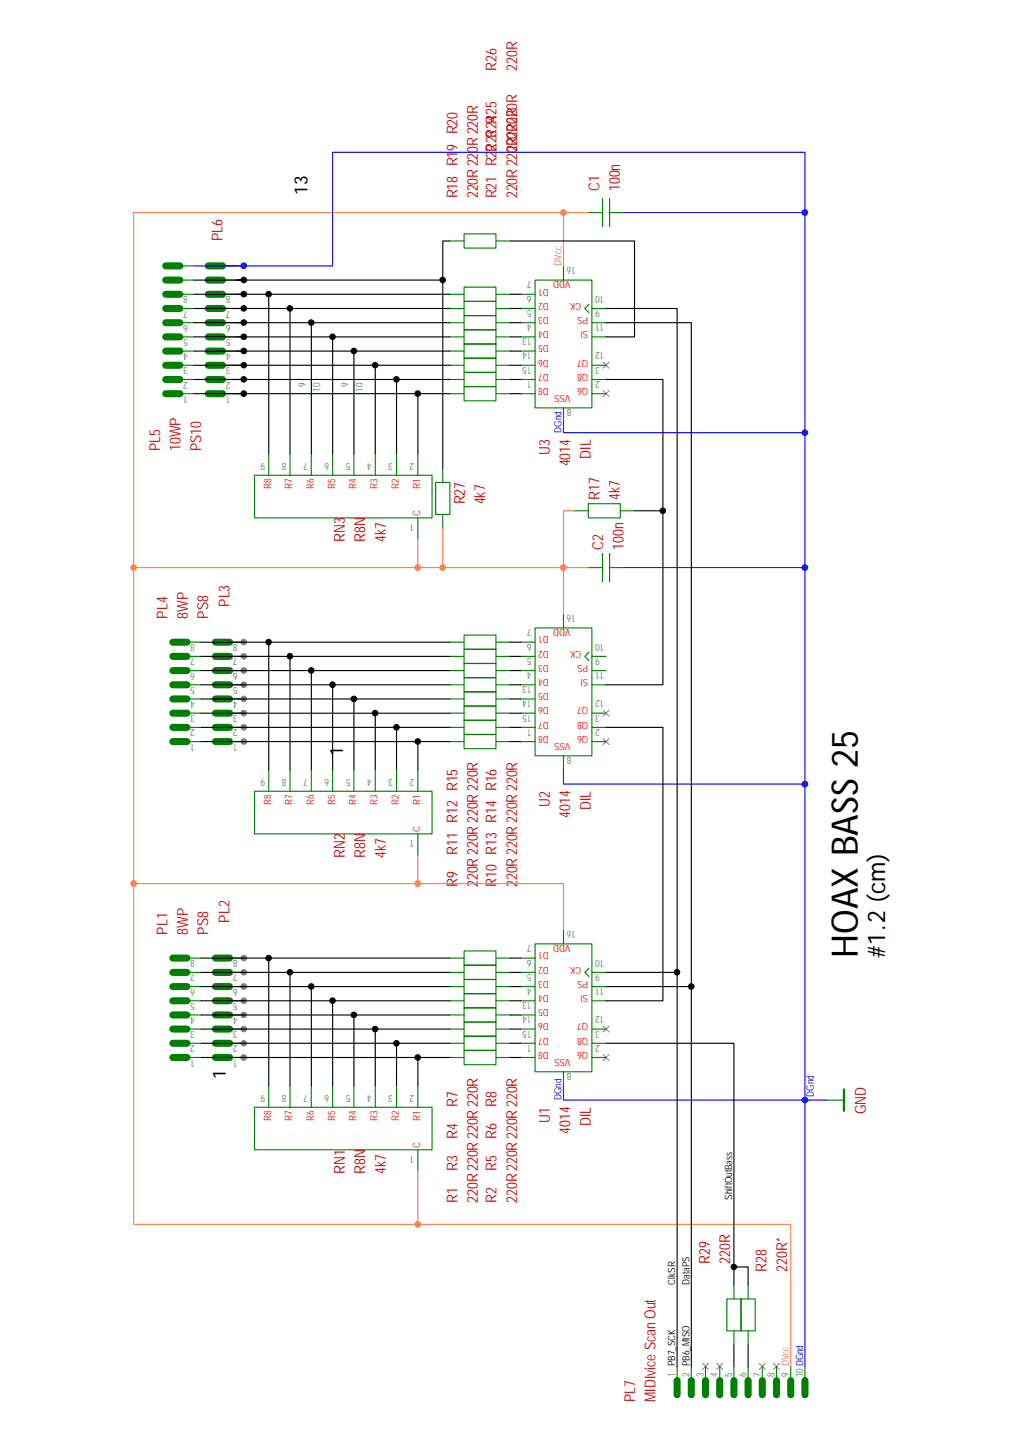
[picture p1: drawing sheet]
<svg xmlns="http://www.w3.org/2000/svg" width="210mm" height="297mm" viewBox="0 0 210 297" stroke-linecap="round" stroke-linejoin="round" font-family="sans-serif">
<g fill="none" stroke="#808080" stroke-width=".21">
<path d="M124 74.5l1.3 1.3M125.3 74.5l-1.3 1.3M124 80.4l1.3 1.2M125.3 80.4l-1.3 1.2M124 146.1l1.3 1.2M124 151.9l1.3 1.3M125.3 146.1l-1.3 1.2M125.3 151.9l-1.3 1.3M124 211.1l1.3 1.2M124 216.9l1.3 1.3M125.3 211.1l-1.3 1.2M125.3 216.9l-1.3 1.3"/>
<path d="M144.5 280.5l1.2 1.2M145.7 280.5l-1.2 1.2M147.4 280.5l1.2 1.2M148.6 280.5l-1.2 1.2M156.2 280.5l1.2 1.2M157.4 280.5l-1.2 1.2M159.1 280.5l1.2 1.2M160.3 280.5l-1.2 1.2"/>
</g>
<g fill="none" stroke="#008000" stroke-width=".23">
<path d="M37 57.6h2.9M37 54.7h2.9M45.8 57.6h2.9M45.8 54.7h2.9M92.5 49.6h2.9M95.4 59.1h6.6v2.9h-6.6zM95.4 48.1h6.6v2.9h-6.6zM102 49.6h2.9M110 57.6h11.7v26.3h-11.7zM115.9 54.7v2.9M121 43.7h2.9M123.9 40.8v5.9"/>
<path d="M125.4 43.7h2.9M125.4 40.8v5.9M37 69.3h2.9M37 66.4h2.9M37 63.5h2.9M37 75.1h2.9M37 78.1h2.9M37 60.5h2.9M37 72.2h2.9M45.8 69.3h2.9M45.8 66.4h2.9M45.8 63.5h2.9"/>
<path d="M45.8 75.1h2.9M45.8 78.1h2.9M45.8 60.5h2.9M45.8 72.2h2.9M92.5 69.3h2.9M92.5 66.4h2.9M92.5 63.5h2.9M92.5 75.1h2.9M92.5 78.1h2.9M92.5 60.5h2.9M92.5 72.2h2.9M95.4 67.8h6.6v3h-6.6z"/>
<path d="M95.4 79.5h6.6v2.9h-6.6zM95.4 76.6h6.6v2.9h-6.6zM95.4 73.7h6.6v2.9h-6.6zM95.4 70.8h6.6v2.9h-6.6zM95.4 64.9h6.6v2.9h-6.6zM95.4 62h6.6v2.9h-6.6zM102 69.3h2.9M102 66.4h2.9M102 63.5h2.9M102 75.1h2.9M102 78.1h2.9M102 60.5h2.9"/>
<path d="M102 72.2h2.9M107.1 69.3h2.9M107.1 66.4h2.9M107.1 63.5h2.9M107.1 75.1h2.9M107.1 78.1h2.9M107.1 60.5h2.9M107.1 72.2h2.9M121.1 62.6l-.8 .9 .8 .8M121.7 69.3h3M121.7 66.4h3M121.7 63.5h3"/>
<path d="M121.7 75.1h3M121.7 78.1h3M37 81h2.9M45.8 81h2.9M52.3 97.8h36.6v8.7h-36.6zM55.3 93.4v4.4M59.6 93.4v4.4M64 93.4v4.4M68.4 93.4v4.4M72.8 93.4v4.4M77.2 93.4v4.4M81.6 93.4v4.4"/>
<path d="M85.9 93.4v4.4M89.6 99.2h2.9v6.6h-2.9zM91.1 96.3v2.9M92.5 81h2.9M102 81h2.9M107.1 81h2.9M115.9 83.9v2.9M121.7 81h3M85.9 106.5v4.4M91.1 105.8v2.9M118.1 105.1h2.9M121 116.8h2.9"/>
<path d="M121 103.6h6.6v2.9h-6.6zM123.9 113.8v5.9M125.4 116.8h2.9M125.4 113.8v5.9M127.6 105.1h2.9M38.5 137.9h2.9M38.5 135h2.9M38.5 132.1h2.9M47.2 137.9h2.9M47.2 135h2.9M47.2 132.1h2.9M92.5 137.9h2.9"/>
<path d="M92.5 135h2.9M92.5 132.1h2.9M95.4 133.6h6.6v2.9h-6.6zM95.4 130.6h6.6v3h-6.6zM95.4 139.4h6.6v2.9h-6.6zM95.4 136.5h6.6v2.9h-6.6zM102 137.9h2.9M102 135h2.9M102 132.1h2.9M107.1 137.9h2.9M107.1 135h2.9M107.1 132.1h2.9"/>
<path d="M110 129.2h11.7v26.3h-11.7zM115.9 126.3v2.9M121.1 134.1l-.8 .9 .8 .9M121.7 137.9h3M121.7 135h3M38.5 152.5h2.9M38.5 149.6h2.9M38.5 146.7h2.9M38.5 143.8h2.9M38.5 140.9h2.9M47.2 152.5h2.9M47.2 149.6h2.9"/>
<path d="M47.2 146.7h2.9M47.2 143.8h2.9M47.2 140.9h2.9M55.3 158.4v4.4M59.6 158.4v4.4M64 158.4v4.4M68.4 158.4v4.4M72.8 158.4v4.4M77.2 158.4v4.4M81.6 158.4v4.4M85.9 158.4v4.4M92.5 152.5h2.9"/>
<path d="M92.5 149.6h2.9M92.5 146.7h2.9M92.5 143.8h2.9M92.5 140.9h2.9M95.4 151.1h6.6v2.9h-6.6zM95.4 148.2h6.6v2.9h-6.6zM95.4 145.2h6.6v3h-6.6zM95.4 142.3h6.6v2.9h-6.6zM102 152.5h2.9M102 149.6h2.9M102 146.7h2.9M102 143.8h2.9"/>
<path d="M102 140.9h2.9M107.1 152.5h2.9M107.1 149.6h2.9M107.1 146.7h2.9M107.1 143.8h2.9M107.1 140.9h2.9M115.9 155.5v2.9M121.7 152.5h3M121.7 149.6h3M121.7 146.7h3M121.7 140.9h3M52.3 162.8h36.6v8.7h-36.6z"/>
<path d="M85.9 171.5v4.4M38.5 197.1h2.9M47.2 197.1h2.9M92.5 197.1h2.9M95.4 198.5h6.6v3h-6.6zM95.4 195.6h6.6v2.9h-6.6zM102 197.1h2.9M107.1 197.1h2.9M110 194.2h11.7v26.3h-11.7zM115.9 191.2v3M121.1 199.1l-.8 .9 .8 .9M38.5 205.9h2.9"/>
<path d="M38.5 202.9h2.9M38.5 200h2.9M38.5 211.7h2.9M38.5 214.6h2.9M38.5 217.5h2.9M38.5 208.8h2.9M47.2 205.9h2.9M47.2 202.9h2.9M47.2 200h2.9M47.2 211.7h2.9M47.2 214.6h2.9M47.2 217.5h2.9"/>
<path d="M47.2 208.8h2.9M92.5 205.9h2.9M92.5 202.9h2.9M92.5 200h2.9M92.5 211.7h2.9M92.5 214.6h2.9M92.5 217.5h2.9M92.5 208.8h2.9M95.4 216.1h6.6v2.9h-6.6zM95.4 213.1h6.6v3h-6.6zM95.4 210.2h6.6v2.9h-6.6zM95.4 207.3h6.6v2.9h-6.6z"/>
<path d="M95.4 204.4h6.6v2.9h-6.6zM95.4 201.5h6.6v2.9h-6.6zM102 205.9h2.9M102 202.9h2.9M102 200h2.9M102 211.7h2.9M102 214.6h2.9M102 217.5h2.9M102 208.8h2.9M107.1 205.9h2.9M107.1 202.9h2.9M107.1 200h2.9"/>
<path d="M107.1 211.7h2.9M107.1 214.6h2.9M107.1 217.5h2.9M107.1 208.8h2.9M121.7 205.9h3M121.7 202.9h3M121.7 200h3M121.7 211.7h3M121.7 214.6h3M121.7 217.5h3M52.3 227.8h36.6v8.7h-36.6zM55.3 223.4v4.4"/>
<path d="M59.6 223.4v4.4M64 223.4v4.4M68.4 223.4v4.4M72.8 223.4v4.4M77.2 223.4v4.4M81.6 223.4v4.4M85.9 223.4v4.4M85.9 236.5v4.4M115.9 220.5v2.9M169.9 226.3h3.7M149.5 267.2h2.9v6.6h-2.9zM150.9 264.3v2.9"/>
<path d="M150.9 273.8v2.9M152.4 267.2h2.9v6.6h-2.9zM153.9 264.3v2.9M153.9 273.8v2.9M139.3 281.1v2.9M142.2 281.1v2.9M145.1 281.1v2.9M148 281.1v2.9M150.9 281.1v2.9M153.9 281.1v2.9M156.8 281.1v2.9M159.7 281.1v2.9"/>
<path d="M162.6 281.1v2.9M165.5 281.1v2.9"/>
</g>
<g fill="none" stroke="#008000" stroke-width="1.5">
<path d="M34.1 57.6h2.9M34.1 54.7h2.9M42.8 57.6h3M42.8 54.7h3M34.1 78.1h2.9M34.1 75.1h2.9M34.1 72.2h2.9M34.1 69.3h2.9M34.1 66.4h2.9M34.1 63.5h2.9M34.1 60.5h2.9M42.8 78.1h3"/>
<path d="M42.8 75.1h3M42.8 72.2h3M42.8 69.3h3M42.8 66.4h3M42.8 63.5h3M42.8 60.5h3M34.1 81h2.9M42.8 81h3M35.5 137.9h3M35.5 135h3M35.5 132.1h3M44.3 137.9h2.9"/>
<path d="M44.3 135h2.9M44.3 132.1h2.9M35.5 152.5h3M35.5 149.6h3M35.5 146.7h3M35.5 143.8h3M35.5 140.9h3M44.3 152.5h2.9M44.3 149.6h2.9M44.3 146.7h2.9M44.3 143.8h2.9M44.3 140.9h2.9"/>
<path d="M35.5 197.1h3M44.3 197.1h2.9M35.5 217.5h3M35.5 214.6h3M35.5 211.7h3M35.5 208.8h3M35.5 205.9h3M35.5 202.9h3M35.5 200h3M44.3 217.5h2.9M44.3 214.6h2.9M44.3 211.7h2.9"/>
<path d="M44.3 208.8h2.9M44.3 205.9h2.9M44.3 202.9h2.9M44.3 200h2.9M139.3 284v2.9M142.2 284v2.9M145.1 284v2.9M148 284v2.9M150.9 284v2.9M153.9 284v2.9M156.8 284v2.9M159.7 284v2.9"/>
<path d="M162.6 284v2.9M165.5 284v2.9"/>
</g>
<path d="M173.6 224.1v4.4" fill="none" stroke="#008000" stroke-width=".46"/>
<g fill="#808080" stroke="#808080" stroke-width=".21">
<circle cx="50.1" cy="217.5" r=".57"/>
<circle cx="50.1" cy="214.6" r=".57"/>
<circle cx="50.1" cy="211.7" r=".57"/>
<circle cx="50.1" cy="208.8" r=".57"/>
<circle cx="50.1" cy="205.8" r=".57"/>
<circle cx="50.1" cy="202.9" r=".57"/>
<circle cx="50.1" cy="200" r=".57"/>
<circle cx="50.1" cy="197.1" r=".57"/>
<circle cx="50.1" cy="152.5" r=".57"/>
<circle cx="50.1" cy="149.6" r=".58"/>
<circle cx="50.1" cy="146.7" r=".58"/>
<circle cx="50.1" cy="143.8" r=".58"/>
<circle cx="50.1" cy="140.9" r=".58"/>
<circle cx="50.1" cy="137.9" r=".57"/>
<circle cx="50.1" cy="135" r=".57"/>
<circle cx="50.1" cy="132.1" r=".57"/>
</g>
<g fill="#ff8040" stroke="#ff8040" stroke-width=".21">
<circle cx="85.9" cy="251.9" r=".58"/>
<circle cx="115.9" cy="43.7" r=".58"/>
<circle cx="27.5" cy="181.7" r=".58"/>
<circle cx="85.9" cy="181.7" r=".58"/>
<circle cx="85.9" cy="116.8" r=".57"/>
<circle cx="27.5" cy="116.8" r=".57"/>
<circle cx="91" cy="116.8" r=".57"/>
<circle cx="115.9" cy="116.8" r=".57"/>
</g>
<path d="M115.9 43.7h5.1M115.9 43.7h-88.4v73.1M115.9 43.7v11M27.5 116.8v65h88.4v9.4M27.5 116.8h63.6M85.9 110.9v5.9M91.1 108.7v8.1M91.1 116.8h24.8v9.5M118.1 105.1h-2.2v11.7h5.1M85.9 175.9v5.9M27.5 181.8v70.1h58.4M85.9 240.9v11h76.7v29.2" fill="none" stroke="#ff8040" stroke-width=".23"/>
<g fill="#00f" stroke="#00f" stroke-width=".21">
<circle cx="165.5" cy="89" r=".57"/>
<circle cx="165.5" cy="116.8" r=".57"/>
<circle cx="165.5" cy="226.3" r=".57"/>
<circle cx="165.5" cy="43.7" r=".58"/>
<circle cx="50.1" cy="54.7" r=".57"/>
<circle cx="165.5" cy="161.3" r=".58"/>
</g>
<path d="M48.7 54.7h1.4M128.3 43.7h37.2M165.5 43.7v-12.4h-97.1v23.4h-28.5M165.5 43.7v45.3M115.9 86.8v2.2h49.6M165.5 89v72.3M128.3 116.8h37.2M115.9 158.4v2.9h49.6v65h4.4M115.9 223.4v2.9h49.6v54.8" fill="none" stroke="#00f" stroke-width=".23"/>
<g fill="#000" stroke="#000" stroke-width=".21">
<circle cx="50.1" cy="57.6" r=".57"/>
<circle cx="91" cy="57.6" r=".57"/>
<circle cx="50.1" cy="63.4" r=".57"/>
<circle cx="50.1" cy="60.5" r=".57"/>
<circle cx="50.1" cy="75.1" r=".57"/>
<circle cx="50.1" cy="69.3" r=".57"/>
<circle cx="50.1" cy="66.4" r=".57"/>
<circle cx="50.1" cy="78" r=".57"/>
<circle cx="50.1" cy="72.2" r=".57"/>
<circle cx="55.2" cy="60.5" r=".57"/>
<circle cx="59.6" cy="63.4" r=".57"/>
<circle cx="64" cy="66.4" r=".57"/>
<circle cx="68.4" cy="69.3" r=".57"/>
<circle cx="72.8" cy="72.2" r=".57"/>
<circle cx="77.2" cy="75.1" r=".57"/>
<circle cx="81.5" cy="78" r=".57"/>
<circle cx="50.1" cy="81" r=".58"/>
<circle cx="85.9" cy="81" r=".58"/>
<circle cx="136.3" cy="105.1" r=".57"/>
<circle cx="55.2" cy="132.1" r=".57"/>
<circle cx="59.6" cy="135" r=".57"/>
<circle cx="64" cy="137.9" r=".57"/>
<circle cx="68.4" cy="140.9" r=".58"/>
<circle cx="72.8" cy="143.8" r=".58"/>
<circle cx="77.1" cy="146.7" r=".58"/>
<circle cx="81.5" cy="149.6" r=".58"/>
<circle cx="85.9" cy="152.5" r=".57"/>
<circle cx="55.2" cy="197.1" r=".57"/>
<circle cx="59.6" cy="200" r=".57"/>
<circle cx="64" cy="202.9" r=".57"/>
<circle cx="68.4" cy="205.8" r=".57"/>
<circle cx="72.8" cy="208.8" r=".57"/>
<circle cx="77.2" cy="211.7" r=".57"/>
<circle cx="81.5" cy="214.6" r=".57"/>
<circle cx="85.9" cy="217.5" r=".57"/>
<circle cx="139.2" cy="200" r=".57"/>
<circle cx="142.2" cy="202.9" r=".57"/>
<circle cx="150.9" cy="260.6" r=".57"/>
</g>
<g fill="none" stroke="#000" stroke-width=".23">
<path d="M39.9 57.6h10.2h-1.4M91.1 57.6v38.7M92.5 49.6h-1.4v8h-41M104.9 49.6h25.6v19.7h-5.8M39.9 66.4h10.2h-1.4M39.9 60.5h10.2h-1.4M39.9 78.1h41.7v15.3M39.9 75.1h37.3v18.3M39.9 72.2h32.9v21.2M39.9 69.3h28.5v24.1M39.9 63.5h10.2h-1.4M50.1 66.4h13.9v27"/>
<path d="M50.1 60.5h5.2v32.9M50.1 63.5h9.5v29.9M55.3 60.5h37.2M59.6 63.5h32.9M64 66.4h28.5M68.4 69.3h24.1M72.8 72.2h19.7M77.2 75.1h15.3M81.6 78.1h10.9M104.9 78.1h2.2M104.9 75.1h2.2M104.9 72.2h2.2"/>
<path d="M104.9 69.3h2.2M104.9 60.5h2.2M104.9 63.5h2.2M104.9 66.4h2.2M124.7 78.1h11.6v27h-5.8M124.7 63.5h14.6v136.5h-14.6M124.7 66.4h17.5v136.5M39.9 81h46v12.4M85.9 81h6.6M104.9 81h2.2M136.3 105.1v35.8h-11.6M41.4 137.9h22.6v20.5"/>
<path d="M41.4 135h18.2v23.4M41.4 132.1h13.9v26.3M55.3 132.1h37.2M59.6 135h32.9M64 137.9h28.5M104.9 137.9h2.2M104.9 135h2.2M104.9 132.1h2.2M41.4 152.5h44.5v5.9M41.4 149.6h40.2v8.8M41.4 146.7h35.8v11.7M41.4 143.8h31.4v14.6"/>
<path d="M41.4 140.9h27v17.5M68.4 140.9h24.1M72.8 143.8h19.7M77.2 146.7h15.3M81.6 149.6h10.9M85.9 152.5h6.6M104.9 152.5h2.2M104.9 149.6h2.2M104.9 146.7h2.2M104.9 143.8h2.2M104.9 140.9h2.2M124.7 149.6h11.6v56.3h-11.6"/>
<path d="M41.4 197.1h13.9v26.3M55.3 197.1h37.2M104.9 197.1h2.2M41.4 217.5h44.5v5.9M41.4 214.6h40.2v8.8M41.4 211.7h35.8v11.7M41.4 208.8h31.4v14.6M41.4 205.9h27v17.5M41.4 202.9h22.6v20.5M41.4 200h18.2v23.4M59.6 200h32.9M64 202.9h28.5"/>
<path d="M68.4 205.9h24.1M72.8 208.8h19.7M77.2 211.7h15.3M81.6 214.6h10.9M85.9 217.5h6.6M104.9 217.5h2.2M104.9 214.6h2.2M104.9 211.7h2.2M104.9 208.8h2.2M104.9 205.9h2.2M104.9 202.9h2.2M104.9 200h2.2"/>
<path d="M124.7 202.9h17.5v78.2M124.7 214.6h26.2v46M139.3 200v81.1M150.9 276.7v4.4M150.9 264.3v-3.7h3v3.7M153.9 276.7v4.4"/>
</g>
<text font-size="7.5" x="176.4" y="197.1" transform="rotate(-90 176.4 197.1)">HOAX BASS 25</text>
<text font-size="5" x="182" y="197.1" transform="rotate(-90 182 197.1)">#1.2 (cm)</text>
<g font-size="3.8">
<text x="63.3" y="40.1" transform="rotate(-90 63.3 40.1)">13</text>
<text x="70.6" y="155.5" transform="rotate(-90 70.6 155.5)">1</text>
<text x="46.5" y="221.9" transform="rotate(-90 46.5 221.9)">1</text>
</g>
<g font-size="3.1" fill="#c00000">
<text x="102.1" y="14.5" transform="rotate(-90 102.1 14.5)">R26</text>
<text x="106.3" y="14.5" transform="rotate(-90 106.3 14.5)">220R</text>
<text x="102.1" y="31.3" transform="rotate(-90 102.1 31.3)">R23 R25</text>
<text x="106.3" y="31.3" transform="rotate(-90 106.3 31.3)">220R220R</text>
<text x="94.1" y="40.8" transform="rotate(-90 94.1 40.8)">R18 R19 R20</text>
<text x="98.3" y="40.8" transform="rotate(-90 98.3 40.8)">220R220R220R</text>
<text x="102.1" y="40.8" transform="rotate(-90 102.1 40.8)">R21 R22 R24</text>
<text x="106.3" y="40.8" transform="rotate(-90 106.3 40.8)">220R220R220R</text>
<text x="123.3" y="39.3" transform="rotate(-90 123.3 39.3)">C1</text>
<text x="127.5" y="39.3" transform="rotate(-90 127.5 39.3)">100n</text>
<text x="45.7" y="49.6" transform="rotate(-90 45.7 49.6)">PL6</text>
<text x="33" y="92.8" transform="rotate(-90 33 92.8)">PL5</text>
<text x="37.1" y="92.8" transform="rotate(-90 37.1 92.8)">10WP</text>
<text x="41.4" y="92.8" transform="rotate(-90 41.4 92.8)">PS10</text>
<text x="113.1" y="93.6" transform="rotate(-90 113.1 93.6)">U3</text>
<text x="117.3" y="95.9" transform="rotate(-90 117.3 95.9)">4014</text>
<text x="121.5" y="94.3" transform="rotate(-90 121.5 94.3)">DIL</text>
<text x="95.6" y="103.8" transform="rotate(-90 95.6 103.8)">R27</text>
<text x="99.8" y="103.8" transform="rotate(-90 99.8 103.8)">4k7</text>
<text x="123.3" y="102.9" transform="rotate(-90 123.3 102.9)">R17</text>
<text x="127.5" y="102.9" transform="rotate(-90 127.5 102.9)">4k7</text>
<text x="70.9" y="111.5" transform="rotate(-90 70.9 111.5)">RN3</text>
<text x="75.1" y="111.5" transform="rotate(-90 75.1 111.5)">R8N</text>
<text x="79.3" y="111.5" transform="rotate(-90 79.3 111.5)">4k7</text>
<text x="124" y="113.1" transform="rotate(-90 124 113.1)">C2</text>
<text x="128.2" y="113.1" transform="rotate(-90 128.2 113.1)">100n</text>
<text x="47.2" y="124.8" transform="rotate(-90 47.2 124.8)">PL3</text>
<text x="34.4" y="127.2" transform="rotate(-90 34.4 127.2)">PL4</text>
<text x="38.6" y="127.2" transform="rotate(-90 38.6 127.2)">8WP</text>
<text x="42.8" y="127.2" transform="rotate(-90 42.8 127.2)">PS8</text>
<text x="113.1" y="165.9" transform="rotate(-90 113.1 165.9)">U2</text>
<text x="121.5" y="166.6" transform="rotate(-90 121.5 166.6)">DIL</text>
<text x="117.3" y="168.2" transform="rotate(-90 117.3 168.2)">4014</text>
<text x="70.9" y="176.5" transform="rotate(-90 70.9 176.5)">RN2</text>
<text x="75.1" y="176.5" transform="rotate(-90 75.1 176.5)">R8N</text>
<text x="79.3" y="176.5" transform="rotate(-90 79.3 176.5)">4k7</text>
<text x="94.1" y="175.9" transform="rotate(-90 94.1 175.9)">R11 R12 R15</text>
<text x="94.1" y="182.5" transform="rotate(-90 94.1 182.5)">R9</text>
<text x="98.3" y="182.5" transform="rotate(-90 98.3 182.5)">220R220R220R220R</text>
<text x="102.1" y="182.5" transform="rotate(-90 102.1 182.5)">R10 R13 R14 R16</text>
<text x="106.3" y="182.5" transform="rotate(-90 106.3 182.5)">220R220R220R220R</text>
<text x="47.2" y="189.8" transform="rotate(-90 47.2 189.8)">PL2</text>
<text x="34.4" y="192.2" transform="rotate(-90 34.4 192.2)">PL1</text>
<text x="38.6" y="192.2" transform="rotate(-90 38.6 192.2)">8WP</text>
<text x="42.8" y="192.2" transform="rotate(-90 42.8 192.2)">PS8</text>
<text x="94.1" y="227.8" transform="rotate(-90 94.1 227.8)">R7</text>
<text x="102.1" y="227.8" transform="rotate(-90 102.1 227.8)">R8</text>
<text x="113.1" y="230.9" transform="rotate(-90 113.1 230.9)">U1</text>
<text x="117.3" y="233.2" transform="rotate(-90 117.3 233.2)">4014</text>
<text x="121.5" y="231.6" transform="rotate(-90 121.5 231.6)">DIL</text>
<text x="178.1" y="229.2" transform="rotate(-90 178.1 229.2)">GND</text>
<text x="94.1" y="234.3" transform="rotate(-90 94.1 234.3)">R4</text>
<text x="102.1" y="234.3" transform="rotate(-90 102.1 234.3)">R6</text>
<text x="70.9" y="241.5" transform="rotate(-90 70.9 241.5)">RN1</text>
<text x="75.1" y="241.5" transform="rotate(-90 75.1 241.5)">R8N</text>
<text x="79.3" y="241.5" transform="rotate(-90 79.3 241.5)">4k7</text>
<text x="94.1" y="240.9" transform="rotate(-90 94.1 240.9)">R3</text>
<text x="102.1" y="240.9" transform="rotate(-90 102.1 240.9)">R5</text>
<text x="94.1" y="247.5" transform="rotate(-90 94.1 247.5)">R1</text>
<text x="98.3" y="247.5" transform="rotate(-90 98.3 247.5)">220R220R220R220R</text>
<text x="102.1" y="247.5" transform="rotate(-90 102.1 247.5)">R2</text>
<text x="106.3" y="247.5" transform="rotate(-90 106.3 247.5)">220R220R220R220R</text>
<text x="146" y="259.9" transform="rotate(-90 146 259.9)">R29</text>
<text x="150.2" y="259.9" transform="rotate(-90 150.2 259.9)">220R</text>
<text x="157.7" y="261.6" transform="rotate(-90 157.7 261.6)">R28</text>
<text x="161.9" y="261.6" transform="rotate(-90 161.9 261.6)">220R*</text>
<text x="130.6" y="288.4" transform="rotate(-90 130.6 288.4)">PL7</text>
<text x="134.8" y="288.4" transform="rotate(-90 134.8 288.4)">MIDIvice Scan Out</text>
</g>
<g font-size="2.1" fill="#408080">
<text x="109.3" y="57.9" transform="rotate(-180 109.3 57.9)">7</text>
<text x="118.4" y="55" transform="rotate(-180 118.4 55)">16</text>
<text x="38.6" y="63.9" transform="rotate(-180 38.6 63.9)">7</text>
<text x="38.6" y="61" transform="rotate(-180 38.6 61)">8</text>
<text x="47.4" y="63.9" transform="rotate(-180 47.4 63.9)">7</text>
<text x="47.4" y="61" transform="rotate(-180 47.4 61)">8</text>
<text x="109.3" y="60.8" transform="rotate(-180 109.3 60.8)">6</text>
<text x="109.3" y="63.7" transform="rotate(-180 109.3 63.7)">5</text>
<text x="123.4" y="63.7" transform="rotate(-180 123.4 63.7)">9</text>
<text x="124.3" y="60.8" transform="rotate(-180 124.3 60.8)">10</text>
<text x="38.6" y="69.7" transform="rotate(-180 38.6 69.7)">5</text>
<text x="38.6" y="66.8" transform="rotate(-180 38.6 66.8)">6</text>
<text x="47.4" y="69.7" transform="rotate(-180 47.4 69.7)">5</text>
<text x="47.4" y="66.8" transform="rotate(-180 47.4 66.8)">6</text>
<text x="109.3" y="66.7" transform="rotate(-180 109.3 66.7)">4</text>
<text x="109.3" y="69.6" transform="rotate(-180 109.3 69.6)">13</text>
<text x="124.3" y="66.7" transform="rotate(-180 124.3 66.7)">11</text>
<text x="38.6" y="75.6" transform="rotate(-180 38.6 75.6)">3</text>
<text x="38.6" y="72.6" transform="rotate(-180 38.6 72.6)">4</text>
<text x="47.4" y="75.6" transform="rotate(-180 47.4 75.6)">3</text>
<text x="47.4" y="72.6" transform="rotate(-180 47.4 72.6)">4</text>
<text x="109.3" y="72.5" transform="rotate(-180 109.3 72.5)">14</text>
<text x="109.3" y="75.4" transform="rotate(-180 109.3 75.4)">15</text>
<text x="123.4" y="75.4" transform="rotate(-180 123.4 75.4)">3</text>
<text x="124.3" y="72.5" transform="rotate(-180 124.3 72.5)">12</text>
<text x="38.6" y="81.4" transform="rotate(-180 38.6 81.4)">1</text>
<text x="38.6" y="78.5" transform="rotate(-180 38.6 78.5)">2</text>
<text x="47.4" y="81.4" transform="rotate(-180 47.4 81.4)">1</text>
<text x="47.4" y="78.5" transform="rotate(-180 47.4 78.5)">2</text>
<text x="62.9" y="79.7" transform="rotate(-90 62.9 79.7)">9</text>
<text x="65.8" y="80.6" transform="rotate(-90 65.8 80.6)">10</text>
<text x="71.7" y="79.7" transform="rotate(-90 71.7 79.7)">9</text>
<text x="74.6" y="80.6" transform="rotate(-90 74.6 80.6)">10</text>
<text x="109.3" y="78.3" transform="rotate(-180 109.3 78.3)">1</text>
<text x="123.4" y="78.3" transform="rotate(-180 123.4 78.3)">2</text>
<text x="117.5" y="84.2" transform="rotate(-180 117.5 84.2)">8</text>
<text x="54.5" y="95.3" transform="rotate(-180 54.5 95.3)">9</text>
<text x="58.9" y="95.3" transform="rotate(-180 58.9 95.3)">8</text>
<text x="63.3" y="95.3" transform="rotate(-180 63.3 95.3)">7</text>
<text x="67.7" y="95.3" transform="rotate(-180 67.7 95.3)">6</text>
<text x="72.1" y="95.3" transform="rotate(-180 72.1 95.3)">5</text>
<text x="76.4" y="95.3" transform="rotate(-180 76.4 95.3)">4</text>
<text x="80.8" y="95.3" transform="rotate(-180 80.8 95.3)">3</text>
<text x="85.2" y="95.3" transform="rotate(-180 85.2 95.3)">2</text>
<text x="85.2" y="107.7" transform="rotate(-180 85.2 107.7)">1</text>
<text x="109.3" y="129.5" transform="rotate(-180 109.3 129.5)">7</text>
<text x="118.4" y="126.5" transform="rotate(-180 118.4 126.5)">16</text>
<text x="40.1" y="135.4" transform="rotate(-180 40.1 135.4)">7</text>
<text x="40.1" y="132.5" transform="rotate(-180 40.1 132.5)">8</text>
<text x="48.9" y="135.4" transform="rotate(-180 48.9 135.4)">7</text>
<text x="48.9" y="132.5" transform="rotate(-180 48.9 132.5)">8</text>
<text x="109.3" y="132.4" transform="rotate(-180 109.3 132.4)">6</text>
<text x="109.3" y="135.3" transform="rotate(-180 109.3 135.3)">5</text>
<text x="123.4" y="135.3" transform="rotate(-180 123.4 135.3)">9</text>
<text x="124.3" y="132.4" transform="rotate(-180 124.3 132.4)">10</text>
<text x="40.1" y="141.3" transform="rotate(-180 40.1 141.3)">5</text>
<text x="40.1" y="138.4" transform="rotate(-180 40.1 138.4)">6</text>
<text x="48.9" y="141.3" transform="rotate(-180 48.9 141.3)">5</text>
<text x="48.9" y="138.4" transform="rotate(-180 48.9 138.4)">6</text>
<text x="109.3" y="138.2" transform="rotate(-180 109.3 138.2)">4</text>
<text x="109.3" y="141.1" transform="rotate(-180 109.3 141.1)">13</text>
<text x="124.3" y="138.2" transform="rotate(-180 124.3 138.2)">11</text>
<text x="40.1" y="147.1" transform="rotate(-180 40.1 147.1)">3</text>
<text x="40.1" y="144.2" transform="rotate(-180 40.1 144.2)">4</text>
<text x="48.9" y="147.1" transform="rotate(-180 48.9 147.1)">3</text>
<text x="48.9" y="144.2" transform="rotate(-180 48.9 144.2)">4</text>
<text x="109.3" y="144.1" transform="rotate(-180 109.3 144.1)">14</text>
<text x="109.3" y="147" transform="rotate(-180 109.3 147)">15</text>
<text x="109.3" y="149.9" transform="rotate(-180 109.3 149.9)">1</text>
<text x="123.4" y="147" transform="rotate(-180 123.4 147)">3</text>
<text x="123.4" y="149.9" transform="rotate(-180 123.4 149.9)">2</text>
<text x="124.3" y="144.1" transform="rotate(-180 124.3 144.1)">12</text>
<text x="40.1" y="153" transform="rotate(-180 40.1 153)">1</text>
<text x="40.1" y="150.1" transform="rotate(-180 40.1 150.1)">2</text>
<text x="48.9" y="153" transform="rotate(-180 48.9 153)">1</text>
<text x="48.9" y="150.1" transform="rotate(-180 48.9 150.1)">2</text>
<text x="117.5" y="155.7" transform="rotate(-180 117.5 155.7)">8</text>
<text x="54.5" y="160.3" transform="rotate(-180 54.5 160.3)">9</text>
<text x="58.9" y="160.3" transform="rotate(-180 58.9 160.3)">8</text>
<text x="63.3" y="160.3" transform="rotate(-180 63.3 160.3)">7</text>
<text x="67.7" y="160.3" transform="rotate(-180 67.7 160.3)">6</text>
<text x="72.1" y="160.3" transform="rotate(-180 72.1 160.3)">5</text>
<text x="76.4" y="160.3" transform="rotate(-180 76.4 160.3)">4</text>
<text x="80.8" y="160.3" transform="rotate(-180 80.8 160.3)">3</text>
<text x="85.2" y="160.3" transform="rotate(-180 85.2 160.3)">2</text>
<text x="85.2" y="172.7" transform="rotate(-180 85.2 172.7)">1</text>
<text x="118.4" y="191.5" transform="rotate(-180 118.4 191.5)">16</text>
<text x="40.1" y="197.5" transform="rotate(-180 40.1 197.5)">8</text>
<text x="48.9" y="197.5" transform="rotate(-180 48.9 197.5)">8</text>
<text x="109.3" y="194.5" transform="rotate(-180 109.3 194.5)">7</text>
<text x="109.3" y="197.4" transform="rotate(-180 109.3 197.4)">6</text>
<text x="124.3" y="197.4" transform="rotate(-180 124.3 197.4)">10</text>
<text x="40.1" y="203.4" transform="rotate(-180 40.1 203.4)">6</text>
<text x="40.1" y="200.4" transform="rotate(-180 40.1 200.4)">7</text>
<text x="48.9" y="203.4" transform="rotate(-180 48.9 203.4)">6</text>
<text x="48.9" y="200.4" transform="rotate(-180 48.9 200.4)">7</text>
<text x="109.3" y="200.3" transform="rotate(-180 109.3 200.3)">5</text>
<text x="109.3" y="203.2" transform="rotate(-180 109.3 203.2)">4</text>
<text x="123.4" y="200.3" transform="rotate(-180 123.4 200.3)">9</text>
<text x="124.3" y="203.2" transform="rotate(-180 124.3 203.2)">11</text>
<text x="40.1" y="209.2" transform="rotate(-180 40.1 209.2)">4</text>
<text x="40.1" y="206.3" transform="rotate(-180 40.1 206.3)">5</text>
<text x="48.9" y="209.2" transform="rotate(-180 48.9 209.2)">4</text>
<text x="48.9" y="206.3" transform="rotate(-180 48.9 206.3)">5</text>
<text x="109.3" y="206.1" transform="rotate(-180 109.3 206.1)">13</text>
<text x="109.3" y="209.1" transform="rotate(-180 109.3 209.1)">14</text>
<text x="124.3" y="209.1" transform="rotate(-180 124.3 209.1)">12</text>
<text x="40.1" y="215.1" transform="rotate(-180 40.1 215.1)">2</text>
<text x="40.1" y="212.1" transform="rotate(-180 40.1 212.1)">3</text>
<text x="48.9" y="215.1" transform="rotate(-180 48.9 215.1)">2</text>
<text x="48.9" y="212.1" transform="rotate(-180 48.9 212.1)">3</text>
<text x="109.3" y="212" transform="rotate(-180 109.3 212)">15</text>
<text x="109.3" y="214.9" transform="rotate(-180 109.3 214.9)">1</text>
<text x="123.4" y="212" transform="rotate(-180 123.4 212)">3</text>
<text x="123.4" y="214.9" transform="rotate(-180 123.4 214.9)">2</text>
<text x="40.1" y="218" transform="rotate(-180 40.1 218)">1</text>
<text x="48.9" y="218" transform="rotate(-180 48.9 218)">1</text>
<text x="117.5" y="220.7" transform="rotate(-180 117.5 220.7)">8</text>
<text x="54.5" y="225.3" transform="rotate(-180 54.5 225.3)">9</text>
<text x="58.9" y="225.3" transform="rotate(-180 58.9 225.3)">8</text>
<text x="63.3" y="225.3" transform="rotate(-180 63.3 225.3)">7</text>
<text x="67.7" y="225.3" transform="rotate(-180 67.7 225.3)">6</text>
<text x="72.1" y="225.3" transform="rotate(-180 72.1 225.3)">5</text>
<text x="76.4" y="225.3" transform="rotate(-180 76.4 225.3)">4</text>
<text x="80.8" y="225.3" transform="rotate(-180 80.8 225.3)">3</text>
<text x="85.2" y="225.3" transform="rotate(-180 85.2 225.3)">2</text>
<text x="85.2" y="237.7" transform="rotate(-180 85.2 237.7)">1</text>
<text x="138.9" y="283.3" transform="rotate(-90 138.9 283.3)">1 PB7_SCK</text>
<text x="141.8" y="283.3" transform="rotate(-90 141.8 283.3)">2 PB6_MISO</text>
<text x="144.7" y="283.3" transform="rotate(-90 144.7 283.3)">3</text>
<text x="147.6" y="283.3" transform="rotate(-90 147.6 283.3)">4</text>
<text x="150.6" y="283.3" transform="rotate(-90 150.6 283.3)">5</text>
<text x="153.5" y="283.3" transform="rotate(-90 153.5 283.3)">6</text>
<text x="156.4" y="283.3" transform="rotate(-90 156.4 283.3)">7</text>
<text x="159.3" y="283.3" transform="rotate(-90 159.3 283.3)">8</text>
<text x="162.2" y="283.3" transform="rotate(-90 162.2 283.3)">9 DVcc</text>
<text x="165.2" y="283.3" transform="rotate(-90 165.2 283.3)">10DGnd</text>
</g>
<g font-size="2.1" fill="#f00">
<text x="112.9" y="59.4" transform="rotate(-180 112.9 59.4)">D1</text>
<text x="117.3" y="57.9" transform="rotate(-180 117.3 57.9)">VDD</text>
<text x="112.9" y="62.3" transform="rotate(-180 112.9 62.3)">D2</text>
<text x="112.9" y="65.2" transform="rotate(-180 112.9 65.2)">D3</text>
<text x="119.5" y="62.3" transform="rotate(-180 119.5 62.3)">CK</text>
<text x="121" y="65.2" transform="rotate(-180 121 65.2)">PS</text>
<text x="112.9" y="68.1" transform="rotate(-180 112.9 68.1)">D4</text>
<text x="112.9" y="71" transform="rotate(-180 112.9 71)">D5</text>
<text x="121" y="68.1" transform="rotate(-180 121 68.1)">SI</text>
<text x="112.9" y="74" transform="rotate(-180 112.9 74)">D6</text>
<text x="112.9" y="76.9" transform="rotate(-180 112.9 76.9)">D7</text>
<text x="121" y="76.9" transform="rotate(-180 121 76.9)">Q8</text>
<text x="121" y="74" transform="rotate(-180 121 74)">Q7</text>
<text x="112.9" y="79.8" transform="rotate(-180 112.9 79.8)">D8</text>
<text x="117.3" y="81.3" transform="rotate(-180 117.3 81.3)">VSS</text>
<text x="121" y="79.8" transform="rotate(-180 121 79.8)">Q6</text>
<text x="55.8" y="100.6" transform="rotate(-90 55.8 100.6)">R8</text>
<text x="60.1" y="100.6" transform="rotate(-90 60.1 100.6)">R7</text>
<text x="64.5" y="100.6" transform="rotate(-90 64.5 100.6)">R6</text>
<text x="68.9" y="100.6" transform="rotate(-90 68.9 100.6)">R5</text>
<text x="73.3" y="100.6" transform="rotate(-90 73.3 100.6)">R4</text>
<text x="77.7" y="100.6" transform="rotate(-90 77.7 100.6)">R3</text>
<text x="82" y="100.6" transform="rotate(-90 82 100.6)">R2</text>
<text x="86.4" y="100.6" transform="rotate(-90 86.4 100.6)">R1</text>
<text x="86.4" y="106.2" transform="rotate(-90 86.4 106.2)">C</text>
<text x="112.9" y="130.9" transform="rotate(-180 112.9 130.9)">D1</text>
<text x="117.3" y="129.5" transform="rotate(-180 117.3 129.5)">VDD</text>
<text x="112.9" y="133.8" transform="rotate(-180 112.9 133.8)">D2</text>
<text x="112.9" y="136.8" transform="rotate(-180 112.9 136.8)">D3</text>
<text x="119.5" y="133.8" transform="rotate(-180 119.5 133.8)">CK</text>
<text x="121" y="136.8" transform="rotate(-180 121 136.8)">PS</text>
<text x="112.9" y="139.7" transform="rotate(-180 112.9 139.7)">D4</text>
<text x="112.9" y="142.6" transform="rotate(-180 112.9 142.6)">D5</text>
<text x="121" y="139.7" transform="rotate(-180 121 139.7)">SI</text>
<text x="112.9" y="145.5" transform="rotate(-180 112.9 145.5)">D6</text>
<text x="112.9" y="148.4" transform="rotate(-180 112.9 148.4)">D7</text>
<text x="121" y="148.4" transform="rotate(-180 121 148.4)">Q8</text>
<text x="121" y="145.5" transform="rotate(-180 121 145.5)">Q7</text>
<text x="112.9" y="151.4" transform="rotate(-180 112.9 151.4)">D8</text>
<text x="117.3" y="152.8" transform="rotate(-180 117.3 152.8)">VSS</text>
<text x="121" y="151.4" transform="rotate(-180 121 151.4)">Q6</text>
<text x="55.8" y="165.6" transform="rotate(-90 55.8 165.6)">R8</text>
<text x="60.1" y="165.6" transform="rotate(-90 60.1 165.6)">R7</text>
<text x="64.5" y="165.6" transform="rotate(-90 64.5 165.6)">R6</text>
<text x="68.9" y="165.6" transform="rotate(-90 68.9 165.6)">R5</text>
<text x="73.3" y="165.6" transform="rotate(-90 73.3 165.6)">R4</text>
<text x="77.7" y="165.6" transform="rotate(-90 77.7 165.6)">R3</text>
<text x="82" y="165.6" transform="rotate(-90 82 165.6)">R2</text>
<text x="86.4" y="165.6" transform="rotate(-90 86.4 165.6)">R1</text>
<text x="86.4" y="171.2" transform="rotate(-90 86.4 171.2)">C</text>
<text x="112.9" y="195.9" transform="rotate(-180 112.9 195.9)">D1</text>
<text x="117.3" y="194.5" transform="rotate(-180 117.3 194.5)">VDD</text>
<text x="112.9" y="198.8" transform="rotate(-180 112.9 198.8)">D2</text>
<text x="112.9" y="201.8" transform="rotate(-180 112.9 201.8)">D3</text>
<text x="119.5" y="198.8" transform="rotate(-180 119.5 198.8)">CK</text>
<text x="121" y="201.8" transform="rotate(-180 121 201.8)">PS</text>
<text x="112.9" y="204.7" transform="rotate(-180 112.9 204.7)">D4</text>
<text x="112.9" y="207.6" transform="rotate(-180 112.9 207.6)">D5</text>
<text x="121" y="204.7" transform="rotate(-180 121 204.7)">SI</text>
<text x="112.9" y="210.5" transform="rotate(-180 112.9 210.5)">D6</text>
<text x="112.9" y="213.4" transform="rotate(-180 112.9 213.4)">D7</text>
<text x="121" y="213.4" transform="rotate(-180 121 213.4)">Q8</text>
<text x="121" y="210.5" transform="rotate(-180 121 210.5)">Q7</text>
<text x="112.9" y="216.4" transform="rotate(-180 112.9 216.4)">D8</text>
<text x="117.3" y="217.8" transform="rotate(-180 117.3 217.8)">VSS</text>
<text x="121" y="216.4" transform="rotate(-180 121 216.4)">Q6</text>
<text x="55.8" y="230.6" transform="rotate(-90 55.8 230.6)">R8</text>
<text x="60.1" y="230.6" transform="rotate(-90 60.1 230.6)">R7</text>
<text x="64.5" y="230.6" transform="rotate(-90 64.5 230.6)">R6</text>
<text x="68.9" y="230.6" transform="rotate(-90 68.9 230.6)">R5</text>
<text x="73.3" y="230.6" transform="rotate(-90 73.3 230.6)">R4</text>
<text x="77.7" y="230.6" transform="rotate(-90 77.7 230.6)">R3</text>
<text x="82" y="230.6" transform="rotate(-90 82 230.6)">R2</text>
<text x="86.4" y="230.6" transform="rotate(-90 86.4 230.6)">R1</text>
<text x="86.4" y="236.2" transform="rotate(-90 86.4 236.2)">C</text>
</g>
<text font-size="2.1" fill="#ff8040" x="115.5" y="54.7" transform="rotate(-90 115.5 54.7)">DVcc</text>
<g font-size="2.1" fill="#00f">
<text x="115.5" y="89" transform="rotate(-90 115.5 89)">DGnd</text>
<text x="115.5" y="226.3" transform="rotate(-90 115.5 226.3)">DGnd</text>
<text x="167.3" y="225.6" transform="rotate(-90 167.3 225.6)">DGnd</text>
</g>
<g font-size="2.1">
<text x="150.6" y="246.8" transform="rotate(-90 150.6 246.8)">ShiftOutBass</text>
<text x="138.9" y="264.3" transform="rotate(-90 138.9 264.3)">ClkSR</text>
<text x="141.8" y="264.3" transform="rotate(-90 141.8 264.3)">DataPS</text>
</g>
</svg>
